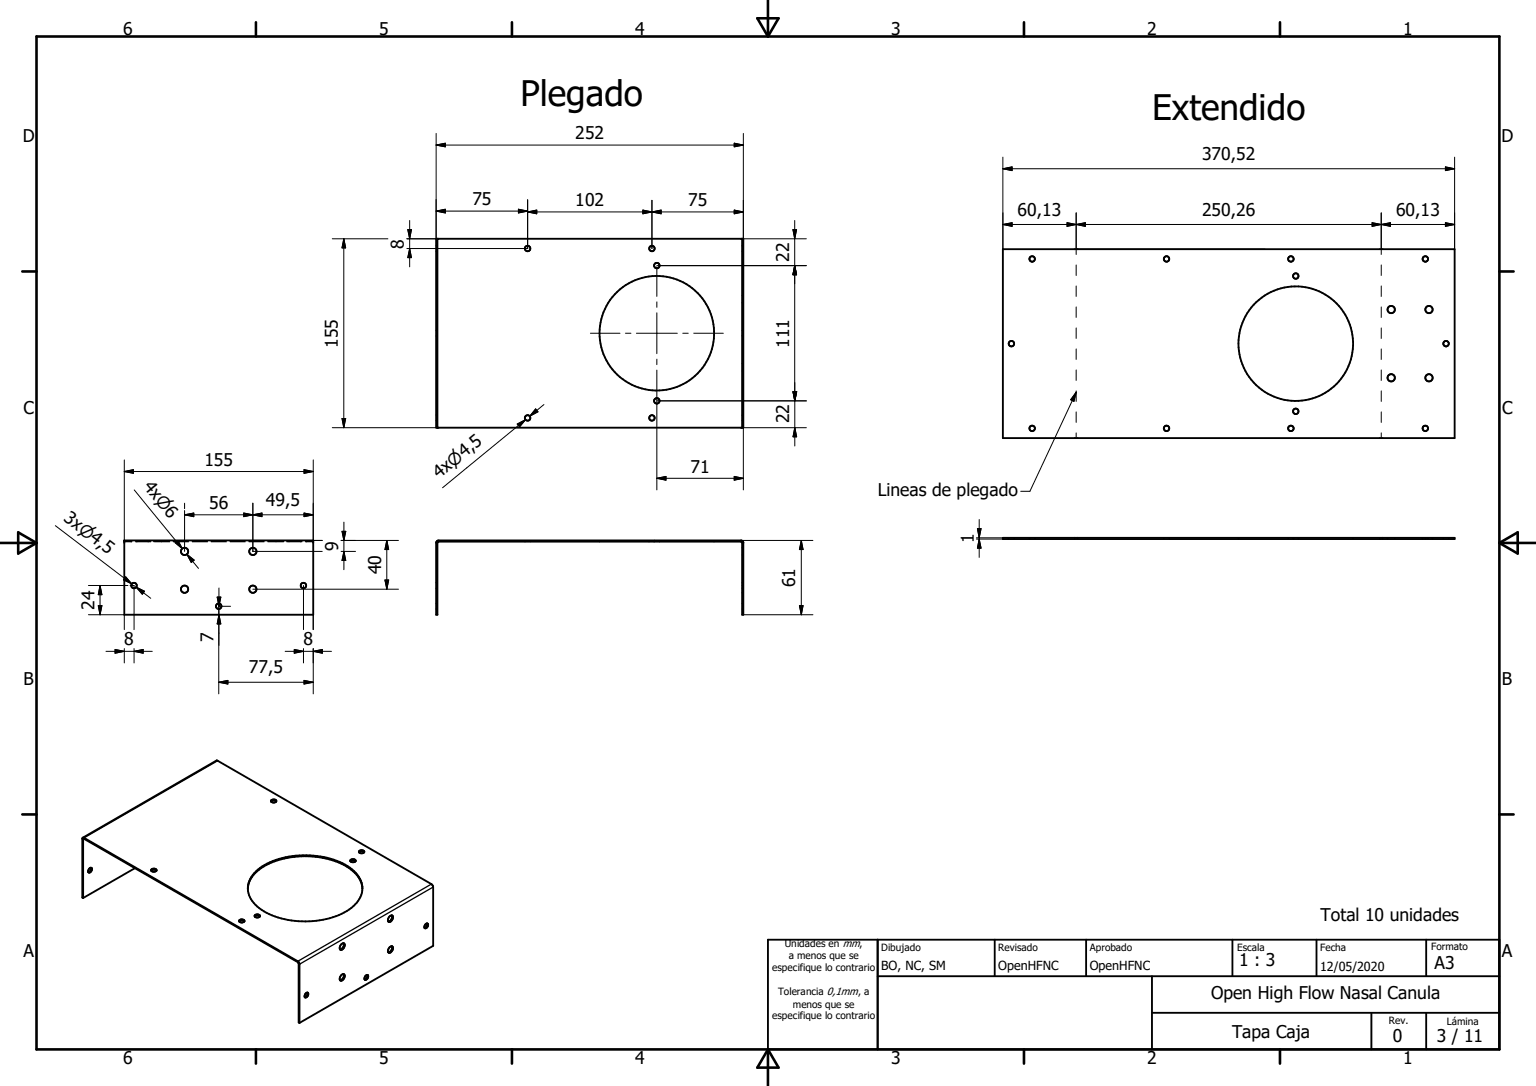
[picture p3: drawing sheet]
<svg xmlns="http://www.w3.org/2000/svg" width="420mm" height="297mm" viewBox="0 0 420 297" stroke-linecap="round" stroke-linejoin="round" font-family="sans-serif">
<g fill="none" stroke="#000" stroke-width=".51">
<path d="M119.3 65.3h84v51.7h-84zM119.6 65.3v51.7M202.9 65.3v51.7M274.2 68.1h123.5v51.7h-123.5zM34 147.8h51.6v20.3h-51.6zM119.5 148l.4-.2h82.9l.5 .5v19.8h-.4v-19.6l-.3-.4-82.8 .1-.2 .3v19.6h-.3v-19.6zM274.2 147.1h123.5v.3h-123.5zM74.1 219.2a.97 .97 0 0 1 1.4 0M74.1 219.2v-.1a.84 .84 0 0 1 1.5 0l-.1 .1M74.1 219.2a1.02 1.02 0 0 0 1.4 0M22.6 229.1h.4l58.6 33.9 .3 .6v16.2M22.6 229.1l-.1 16.4 .2 .1"/>
<path d="M22.6 229.1l36.7-21.1 58.8 33.9 .3 .7v16.1l-36.5 21.1M24.4 237.6a.45 .45 0 0 1 .7-.2 .45 .45 0 0 1-.1 .7 .53 .53 0 0 1-.3 .5 .53 .53 0 0 1-.6-.2zM24.9 237.3a1 1 0 0 1-.7 1.2M36.9 237.4l-14.2 8.2M41.4 238.1a.97 .97 0 0 1 1.4 0M41.4 237.8a.8 .8 0 0 1 .8-.3 .8 .8 0 0 1 .6 .7 .74 .74 0 0 1-.9 .3 .74 .74 0 0 1-.5-.7zM69.5 238.8a19.4 19.4 0 0 1 14.3-4.9 19.4 19.4 0 0 1 13.5 4.8 6 6 0 0 1-.7 9.1 22.2 22.2 0 0 1-16.9 3.9 15.4 15.4 0 0 1-11.1-5.8 5.7 5.7 0 0 1 .9-7.1zM95.8 235.5a.97 .97 0 0 1 1.4 0M95.8 235.5a.71 .71 0 0 1 .7-.5 .71 .71 0 0 1 .7 .6M95.8 235.5a1.02 1.02 0 0 0 1.4 .1M98.1 233.1a1.06 1.06 0 0 1 1.5 0M98.1 233.1a.73 .73 0 0 1 .8-.6 .73 .73 0 0 1 .7 .6"/>
<path d="M98.1 233.1a1.01 1.01 0 0 0 1.5 0M22.7 245.6v-16.1l.2-.1 58.5 33.8 .3 .4v16l.2 .2M65.4 252a1.03 1.03 0 0 1 1.4 0M65.5 251.6a.79 .79 0 0 1 1.3 .4 .73 .73 0 0 1-.8 .3 .73 .73 0 0 1-.5-.7zM67.8 243.1a8.4 8.4 0 0 1 5.7-6.9 24.3 24.3 0 0 1 21.9 1.2 7.5 7.5 0 0 1 3.7 5.7M69.6 250.7a.97 .97 0 0 1 1.5 0M69.7 250.3a.87 .87 0 0 1 1.4 .3 .82 .82 0 0 1-.8 .3 .82 .82 0 0 1-.7-.5zM93.3 258.2a.55 .55 0 0 1 .8-.2 .55 .55 0 0 1 .1 .9 .73 .73 0 0 1-.4 .8 .73 .73 0 0 1-.9-.2v-.6zM93.9 258a1.31 1.31 0 0 1-.9 1.6M106.5 250.6a.55 .55 0 0 1 .8-.2 .55 .55 0 0 1 .1 .9 .86 .86 0 0 1-1.3 .7v-.5zM106.5 259.1a.56 .56 0 0 1 .8-.2 .56 .56 0 0 1 .1 .8 .86 .86 0 0 1-1.3 .7v-.5zM107.1 258.8a1.28 1.28 0 0 1-.9 1.7"/>
<path d="M107.1 250.3a1.31 1.31 0 0 1-.9 1.7M116.3 252.8a.45 .45 0 0 1 .7-.2 .45 .45 0 0 1 0 .8 .52 .52 0 0 1-.4 .5 .52 .52 0 0 1-.6-.2zM116.8 252.5a1.01 1.01 0 0 1-.7 1.3M210 257h200v30h-200zM240 257v30M272 257v10M297 257v10M337 257v10M360 257v10M390 257v10M83.5 271.7a.46 .46 0 0 1 .8-.1 .46 .46 0 0 1-.1 .7 .48 .48 0 0 1-.4 .5 .48 .48 0 0 1-.5-.4zM84 271.5a1.01 1.01 0 0 1-.7 1.2"/>
<path d="M93.3 266.7a.55 .55 0 0 1 .8-.2 .55 .55 0 0 1 .1 .8 .73 .73 0 0 1-.5 .8 .73 .73 0 0 1-.8-.2v-.6zM93.9 266.4a1.28 1.28 0 0 1-.9 1.7M99.9 266.9a.46 .46 0 0 1 .7-.2 .46 .46 0 0 1 0 .8 .52 .52 0 0 1-.4 .5 .52 .52 0 0 1-.6-.2zM100.4 266.6a1 1 0 0 1-.7 1.3M240 267h170M315 277h95M315 267v20M375 277v10M390 277v10"/>
<circle cx="144.3" cy="68" r=".75"/>
<circle cx="178.2" cy="68" r=".75"/>
<circle cx="179.6" cy="72.6" r=".74"/>
<circle cx="282.2" cy="70.8" r=".76"/>
<circle cx="319" cy="70.8" r=".75"/>
<circle cx="353" cy="70.8" r=".76"/>
<circle cx="354.3" cy="75.5" r=".75"/>
<circle cx="389.7" cy="70.8" r=".75"/>
<circle cx="179.6" cy="91.1" r="15.7"/>
<circle cx="276.6" cy="94" r=".76"/>
<circle cx="354.3" cy="94" r="15.7"/>
<circle cx="380.4" cy="84.7" r=".99"/>
<circle cx="390.7" cy="84.7" r="1"/>
<circle cx="395.4" cy="94" r=".74"/>
<circle cx="144.3" cy="114.3" r=".75"/>
<circle cx="178.3" cy="114.3" r=".75"/>
<circle cx="179.6" cy="109.6" r=".76"/>
<circle cx="282.2" cy="117.2" r=".76"/>
<circle cx="319" cy="117.2" r=".74"/>
<circle cx="353" cy="117.2" r=".76"/>
<circle cx="354.3" cy="112.5" r=".75"/>
<circle cx="380.4" cy="103.3" r="1"/>
<circle cx="389.7" cy="117.2" r=".75"/>
<circle cx="390.7" cy="103.3" r="1"/>
<circle cx="50.5" cy="150.8" r="1"/>
<circle cx="69.1" cy="150.8" r="1"/>
<circle cx="36.6" cy="160.1" r=".75"/>
<circle cx="50.5" cy="161.1" r=".99"/>
<circle cx="59.8" cy="165.8" r=".75"/>
<circle cx="69.1" cy="161.1" r=".99"/>
<circle cx="83" cy="160.1" r=".75"/>
</g>
<g fill="none" stroke="#000" stroke-width=".36">
<path d="M119.3 67.2h.1M119.3 68.7h.1M119.5 67.2h.1M119.5 68.7h.1M202.9 67.2h.1M202.9 68.7h.1M203.1 67.2h.2M203.1 68.7h.2M119.3 90.4h.1M119.3 91.9h.1M119.5 90.4h.1M119.5 91.9h.1"/>
<path d="M202.9 99.5h.1M202.9 80.8h.1M202.9 82.8h.1M202.9 90.4h.1M202.9 91.9h.1M203.1 99.5h.2M203.1 80.8h.2M203.1 82.8h.2M203.1 90.4h.2M203.1 91.9h.2M119.3 113.5h.1M119.3 115h.1"/>
<path d="M119.5 113.5h.1M119.5 115h.1M202.9 101.5h.1M202.9 113.5h.1M202.9 115h.1M203.1 101.5h.2M203.1 113.5h.2M203.1 115h.2M34 148.1h2M35.9 147.8v.1M35.9 148v.1M37.1 148.1h4.1"/>
<path d="M37.4 147.8v.1M37.4 148v.1M40.6 147.8v.1M40.6 148v.1M42.1 147.8v.1M42.1 148v.1M42.2 148.1h4.2M44.1 147.8v.1M44.1 148v.1M47.4 148.1h4.1M52.6 148.1h4.1M57.7 148.1h4.2"/>
<path d="M62.9 148.1h4.1M68.1 148.1h4.1M73.2 148.1h4.2M75.5 147.8v.1M75.5 148v.1M77.5 147.8v.1M77.5 148v.1M78.4 148.1h4.1M79 147.8v.1M79 148v.1M82.2 147.8v.1M82.2 148v.1"/>
<path d="M83.6 148.1h2M83.7 147.8v.1M83.7 148v.1M119.3 159.4h.1M119.5 159.4h.1M143.5 147.8v.1M143.5 148v.1M145 147.8v.1M145 148v.1M163.9 147.8v.1M163.9 148v.1M177.5 147.8v.1"/>
<path d="M177.5 148v.1M178.8 147.8v.1M178.8 148v.1M179 147.8v.1M179 148v.1M180.3 147.8v.1M180.3 148v.1M195.3 147.8v.1M195.3 148v.1M202.9 149.8h.1M202.9 151.8h.1M202.9 159.4h.1"/>
<path d="M203.1 149.8h.2M203.1 151.8h.2M203.1 159.4h.2M275.8 147.1v.1M275.8 147.3v.1M277.3 147.1v.1M277.3 147.3v.1M281.5 147.1v.1M281.5 147.3v.1M283 147.1v.1M283 147.3v.1M318.2 147.1v.1"/>
<path d="M318.2 147.3v.1M319.7 147.1v.1M319.7 147.3v.1M338.6 147.1v.1M338.6 147.3v.1M352.2 147.1v.1M352.2 147.3v.1M353.6 147.1v.1M353.6 147.3v.1M353.7 147.1v.1M353.7 147.3v.1M355.1 147.1v.1"/>
<path d="M355.1 147.3v.1M370 147.1v.1M370 147.3v.1M379.4 147.1v.1M379.4 147.3v.1M381.4 147.1v.1M381.4 147.3v.1M389 147.1v.1M389 147.3v.1M389.7 147.1v.1M389.7 147.3v.1M390.5 147.1v.1"/>
<path d="M390.5 147.3v.1M391.7 147.1v.1M391.7 147.3v.1M394.6 147.1v.1M394.6 147.3v.1M396.1 147.1v.1M396.1 147.3v.1M119.3 165.1h.1M119.3 166.6h.1M119.3 160.9h.1M119.5 165.1h.1M119.5 166.6h.1"/>
<path d="M119.5 160.9h.1M202.9 160.1h.1M202.9 162.1h.1M202.9 165.1h.1M202.9 166.6h.1M202.9 160.9h.1M203.1 160.1h.2M203.1 162.1h.2M203.1 165.1h.2M203.1 166.6h.2M203.1 160.9h.2M59.5 208.1l-36.5 21v.3h-.5"/>
<path d="M118 241.8l-36.6 21.1v.3M118.4 242.6l-36.5 21.1-.2-.1"/>
</g>
<g fill="none" stroke="#000" stroke-width=".71">
<path d="M10 10h400v277h-400zM70 6.1v3.9M140 6.1v3.9M207.1 5h5.8l-2.9 5zM210 0v10M280 6.1v3.9M350 6.1v3.9M6.1 74.2h3.9M410 74.2h3.9M0 148.5h10M5 145.6l5 2.9-5 2.9zM410 148.5h10"/>
<path d="M410 148.5l5-2.9v5.8zM6.1 222.7h3.9M410 222.7h3.9M70 287v3.9M140 287v3.9M210 287v10M210 287l2.9 5h-5.8zM280 287v3.9M350 287v3.9"/>
</g>
<g fill="none" stroke="#000" stroke-width=".27">
<path d="M119.3 39.7h84M119.3 39.7l2.5-.5v1zM119.3 36.5v28.8M200.8 39.2l2.5 .5-2.5 .5zM203.3 36.5v28.8M119.3 57.7l2.5-.5v1zM119.3 57.7h25M141.8 57.2l2.5 .5-2.5 .5zM144.3 54.6v13.4h-33M144.3 58h59M144.3 58l2.5-.5v1zM175.8 57.5v1l5-1v1z"/>
<path d="M178.3 54.8v13.2M200.8 57.5l2.5 .5-2.5 .5zM274.2 46.2h123.5M274.2 46.2l2.5-.6v1.1zM274.2 43v25.1M294.3 58.2v11.4M377.7 58.2v11.4M395.2 45.6l2.5 .6-2.5 .5zM397.7 43v25.1M90.9 65.3h15.2M94 65.3v51.7M94 65.3l.5 2.5h-1z"/>
<path d="M111.3 65.3h8.6M111.5 62.8h1l-.5 2.5zM112 60.3v12.7M112 68l.5 2.5h-1zM179.6 73v8.1M179.6 72.6h40.9M202.6 65.3h17.9M216.8 62.8h1l-.5 2.5zM217.3 60.3v61.7M217.3 72.6l.5 2.5h-1zM274.2 61.4l2.5-.5v1zM274.2 61.4h123.5"/>
<path d="M291.8 60.9l2.5 .5-2.5 .5zM294.3 68.1h51.6M294.3 72.5v2.8M294.3 78.2v2.9M294.3 61.4l2.5-.5v1zM375.2 60.9l2.5 .5-2.5 .5zM377.7 72.5v2.8M377.7 78.2v2.9M377.7 61.4l2.5-.5v1zM395.2 60.9l2.5 .5-2.5 .5zM161.4 91.1h8.1M171 91.1h1.5"/>
<path d="M174 91.1h11.2M179.6 82.6v1.5M179.6 85.6v11.1M179.6 98.2v1.5M186.7 91.1h1.5M189.7 91.1h8.1M294.3 83.9v2.9M294.3 89.7v2.9M294.3 95.4v2.9M377.7 83.9v2.9M377.7 89.7v2.9M377.7 95.4v2.9"/>
<path d="M90.9 117h29M93.5 114.5h1l-.5 2.5zM141.4 116l2.3-1.2-1.6 1.9zM143.7 114.8l-22.7 18.6M146.5 111.8l.6 .8-2.2 1.2zM148.7 110.6l-3.8 3.2M179.6 101.2v32.8M179.6 109.6h40.9M202.6 117h17.9M203.3 117v17M216.8 107.1h1l-.5 2.5zM217.3 117l.5 2.5h-1z"/>
<path d="M294.3 101.2v2.8M294.3 106.9v2.9M294.3 112.7v2.8M294.3 118.4v1.4M294.3 107.3l-12.7 27.1h-2.5M294.3 107.3l-.7 2.5-.8-.5zM377.7 101.2v2.8M377.7 106.9v2.9M377.7 112.7v2.8M377.7 118.4v1.4M34 125.8v22.7M34 129h51.6"/>
<path d="M34 129l2.5-.6v1zM36.7 134l13.1 16M50.5 137.6v1.5M50.5 139.6v9.6M69.1 137.6v13.2h19M83.1 128.4l2.5 .6-2.5 .4zM85.6 125.8v22.7M179.6 130.8h23.7M179.6 130.8l2.5-.5v1zM200.8 130.3l2.5 .5-2.5 .5zM15.1 143.8l20.9 15.9M34.1 158.2l1.9 1.5"/>
<path d="M34.4 157.8l1.6 1.9-2.2-1.1zM47.9 148.4l.7-.6 1.2 2.2zM48.3 148.1l1.5 1.9M50.5 140.8h35.1M50.5 140.8l2.5-.5v1zM50.5 149.4v1.4M51.1 151.6l3.2 3.9M51.1 151.6l2 1.6-.8 .6zM66.6 140.3l2.5 .5-2.5 .5zM69.1 140.8l2.5-.5v1zM83.1 140.3l2.5 .5-2.5 .5zM85.6 147.8h2.5"/>
<path d="M93.3 147.8h15.6M93.3 150.8h3.9M93.5 145.3h1l-.5 2.5zM94 142.8v13M94 150.8l.5 2.5h-1zM105.3 158.6h1l-.5 2.5zM105.8 147.8l.5 2.5h-1zM105.8 147.8v13.3M202.6 147.8h19.7M219.1 147.8v20.3M219.1 147.8l.5 2.5h-1zM267 147.1h7.2"/>
<path d="M267 147.4h7.2M267.3 144.6h.9l-.5 2.5zM267.7 142.1v10.3M267.7 147.4l.5 2.5h-.9zM24.2 168.1h9.8v4.1M24.2 160.1h10.8M26.9 165.6h1l-.5 2.5zM27.4 160.1v8M27.4 160.1l.5 2.5h-1zM29 178.1h12.6M31.5 177.6l2.5 .5-2.5 .5zM34 177.4v3.9"/>
<path d="M35.6 160.1h1.1v12.1M36.7 178.1l2.4-.5v1zM36.7 177.4v3.9M37.2 160.6l4 3M37.2 160.6l2.3 1.1-.6 .8zM59.4 163.3h1l-.5 2.5zM59.8 170.5v19.3M59.9 160.8v15.7M59.9 168.1l.5 2.5h-1zM63 165.8h-3.2v2.4M69.1 161.1h39.8M78 178.1h12.6"/>
<path d="M80.5 177.6l2.5 .5-2.5 .5zM83 160.1v12.1M83 177.4v3.9M85.6 178.1l2.5-.5v1zM85.6 168.1v4.1M85.6 177.4v12.4M203.3 168.1h19M218.6 165.6h1l-.5 2.5zM59.8 186.6h25.8M59.8 186.6l2.5-.5v1zM83.1 186.1l2.5 .5-2.5 .5z"/>
</g>
<g fill="#000" stroke="#000" stroke-width=".27">
<path d="M119.3 39.7l2.5-.5v1zM119.3 57.7l2.5-.5v1zM141.8 57.2l2.5 .5-2.5 .5zM144.3 58l2.5-.5v1zM175.8 57.5l2.5 .5-2.5 .5zM178.3 58l2.5-.5v1zM200.8 39.2l2.5 .5-2.5 .5zM200.8 57.5l2.5 .5-2.5 .5zM274.2 46.2l2.5-.6v1.1zM395.2 45.6l2.5 .6-2.5 .5zM94 65.3l.5 2.5h-1zM111.5 62.8h1l-.5 2.5z"/>
<path d="M112 68l.5 2.5h-1zM216.8 62.8h1l-.5 2.5zM217.3 72.6l.5 2.5h-1zM274.2 61.4l2.5-.5v1zM291.8 60.9l2.5 .5-2.5 .5zM294.3 61.4l2.5-.5v1zM375.2 60.9l2.5 .5-2.5 .5zM377.7 61.4l2.5-.5v1zM395.2 60.9l2.5 .5-2.5 .5zM93.5 114.5h1l-.5 2.5zM141.4 116l2.3-1.2-1.6 1.9zM146.5 111.8l.6 .8-2.2 1.2z"/>
<path d="M216.8 107.1h1l-.5 2.5zM217.3 117l.5 2.5h-1zM294.3 107.3l-.7 2.5-.8-.5zM34 129l2.5-.6v1zM83.1 128.4l2.5 .6-2.5 .4zM179.6 130.8l2.5-.5v1zM200.8 130.3l2.5 .5-2.5 .5zM34.4 157.8l1.6 1.9-2.2-1.1zM47.9 148.4l.7-.6 1.2 2.2zM50.5 140.8l2.5-.5v1zM51.1 151.6l2 1.6-.8 .6zM66.6 140.3l2.5 .5-2.5 .5z"/>
<path d="M69.1 140.8l2.5-.5v1zM83.1 140.3l2.5 .5-2.5 .5zM93.5 145.3h1l-.5 2.5zM94 150.8l.5 2.5h-1zM105.3 158.6h1l-.5 2.5zM105.8 147.8l.5 2.5h-1zM219.1 147.8l.5 2.5h-1zM267.3 144.6h.9l-.5 2.5zM267.7 147.4l.5 2.5h-.9zM26.9 165.6h1l-.5 2.5zM27.4 160.1l.5 2.5h-1zM31.5 177.6l2.5 .5-2.5 .5z"/>
<path d="M36.7 178.1l2.4-.5v1zM37.2 160.6l2.3 1.1-.6 .8zM59.4 163.3h1l-.5 2.5zM59.9 168.1l.5 2.5h-1zM80.5 177.6l2.5 .5-2.5 .5zM85.6 178.1l2.5-.5v1zM218.6 165.6h1l-.5 2.5zM59.8 186.6l2.5-.5v1zM83.1 186.1l2.5 .5-2.5 .5z"/>
</g>
<g font-size="9.6">
<text x="142.3" y="28.9">Plegado</text>
<text x="315" y="32.9">Extendido</text>
</g>
<g font-size="4.8">
<text x="33.7" y="9.6">6</text>
<text x="103.7" y="9.6">5</text>
<text x="173.7" y="9.6">4</text>
<text x="243.7" y="9.6">3</text>
<text x="313.6" y="9.6">2</text>
<text x="383.6" y="9.6">1</text>
<text x="6.2" y="38.9">D</text>
<text x="157.3" y="38.1">252</text>
<text x="410.5" y="38.9">D</text>
<text x="328.7" y="43.8">370,52</text>
<text x="129.2" y="56.2">75</text>
<text x="157.3" y="56.4">102</text>
<text x="188.1" y="56.4">75</text>
<text x="278.3" y="59">60,13</text>
<text x="328.7" y="59">250,26</text>
<text x="381.7" y="59">60,13</text>
<text x="110.4" y="68" transform="rotate(-90 110.4 68)">8</text>
<text x="215.8" y="71.6" transform="rotate(-90 215.8 71.6)">22</text>
<text x="92.4" y="95.1" transform="rotate(-90 92.4 95.1)">155</text>
<text x="215.8" y="95.1" transform="rotate(-90 215.8 95.1)">111</text>
<text x="6.4" y="113.1">C</text>
<text x="410.7" y="113.1">C</text>
<text x="215.8" y="115.7" transform="rotate(-90 215.8 115.7)">22</text>
<text x="55.9" y="127.4">155</text>
<text x="120.1" y="131.1" transform="rotate(-39 120.1 131.1)">4xn4,5</text>
<text x="188.8" y="129.3">71</text>
<text x="39.1" y="133.1" transform="rotate(51 39.1 133.1)">4xn6</text>
<text x="240" y="135.7">Lineas de plegado</text>
<text x="17.2" y="142.3" transform="rotate(37 17.2 142.3)">3xn4,5</text>
<text x="57.2" y="139.2">56</text>
<text x="72.7" y="138.4">49,5</text>
<text x="266.2" y="148.5" transform="rotate(-90 266.2 148.5)">1</text>
<text x="92.5" y="150.6" transform="rotate(-90 92.5 150.6)">9</text>
<text x="104.2" y="157.1" transform="rotate(-90 104.2 157.1)">40</text>
<text x="217.5" y="160.6" transform="rotate(-90 217.5 160.6)">61</text>
<text x="25.9" y="166.8" transform="rotate(-90 25.9 166.8)">24</text>
<text x="34" y="176.5">8</text>
<text x="58.4" y="175.7" transform="rotate(-90 58.4 175.7)">7</text>
<text x="83" y="176.5">8</text>
<text x="68.1" y="184.2">77,5</text>
<text x="6.4" y="187.4">B</text>
<text x="410.7" y="187.4">B</text>
<text x="361.1" y="251.8">Total 10 unidades</text>
<text x="6.4" y="261.6">A</text>
<text x="410.6" y="261.6">A</text>
<text x="338.8" y="264.2">1 : 3</text>
<text x="392.3" y="265">A3</text>
<text x="331.1" y="273.3">Open High Flow Nasal Canula</text>
<text x="336.9" y="284">Tapa Caja</text>
<text x="380.9" y="284.9">0</text>
<text x="392.9" y="284.9">3 / 11</text>
<text x="33.7" y="290.9">6</text>
<text x="103.7" y="290.9">5</text>
<text x="173.7" y="290.9">4</text>
<text x="243.7" y="290.9">3</text>
<text x="313.6" y="290.9">2</text>
<text x="383.6" y="290.9">1</text>
</g>
<g font-size="3.4">
<text x="241" y="265.3">BO, NC, SM</text>
<text x="273" y="265.3">OpenHFNC</text>
<text x="298" y="265.3">OpenHFNC</text>
<text x="361" y="265.4">12/05/2020</text>
</g>
<g font-size="2.7">
<text x="214.6" y="259.1">Unidades en mm,</text>
<text x="215.6" y="262.4">a menos que se</text>
<text x="241" y="260.1">Dibujado</text>
<text x="273" y="260.1">Revisado</text>
<text x="298" y="260.1">Aprobado</text>
<text x="338.2" y="260">Escala</text>
<text x="361" y="260.1">Fecha</text>
<text x="391.3" y="259.9">Formato</text>
<text x="211.2" y="265.7">especifique lo contrario</text>
<text x="212.8" y="272.2">Tolerancia 0,1mm, a</text>
<text x="216.8" y="275.5">menos que se</text>
<text x="211.2" y="278.8">especifique lo contrario</text>
<text x="379.8" y="280">Rev.</text>
<text x="395.6" y="280.2">Lámina</text>
</g>
</svg>
